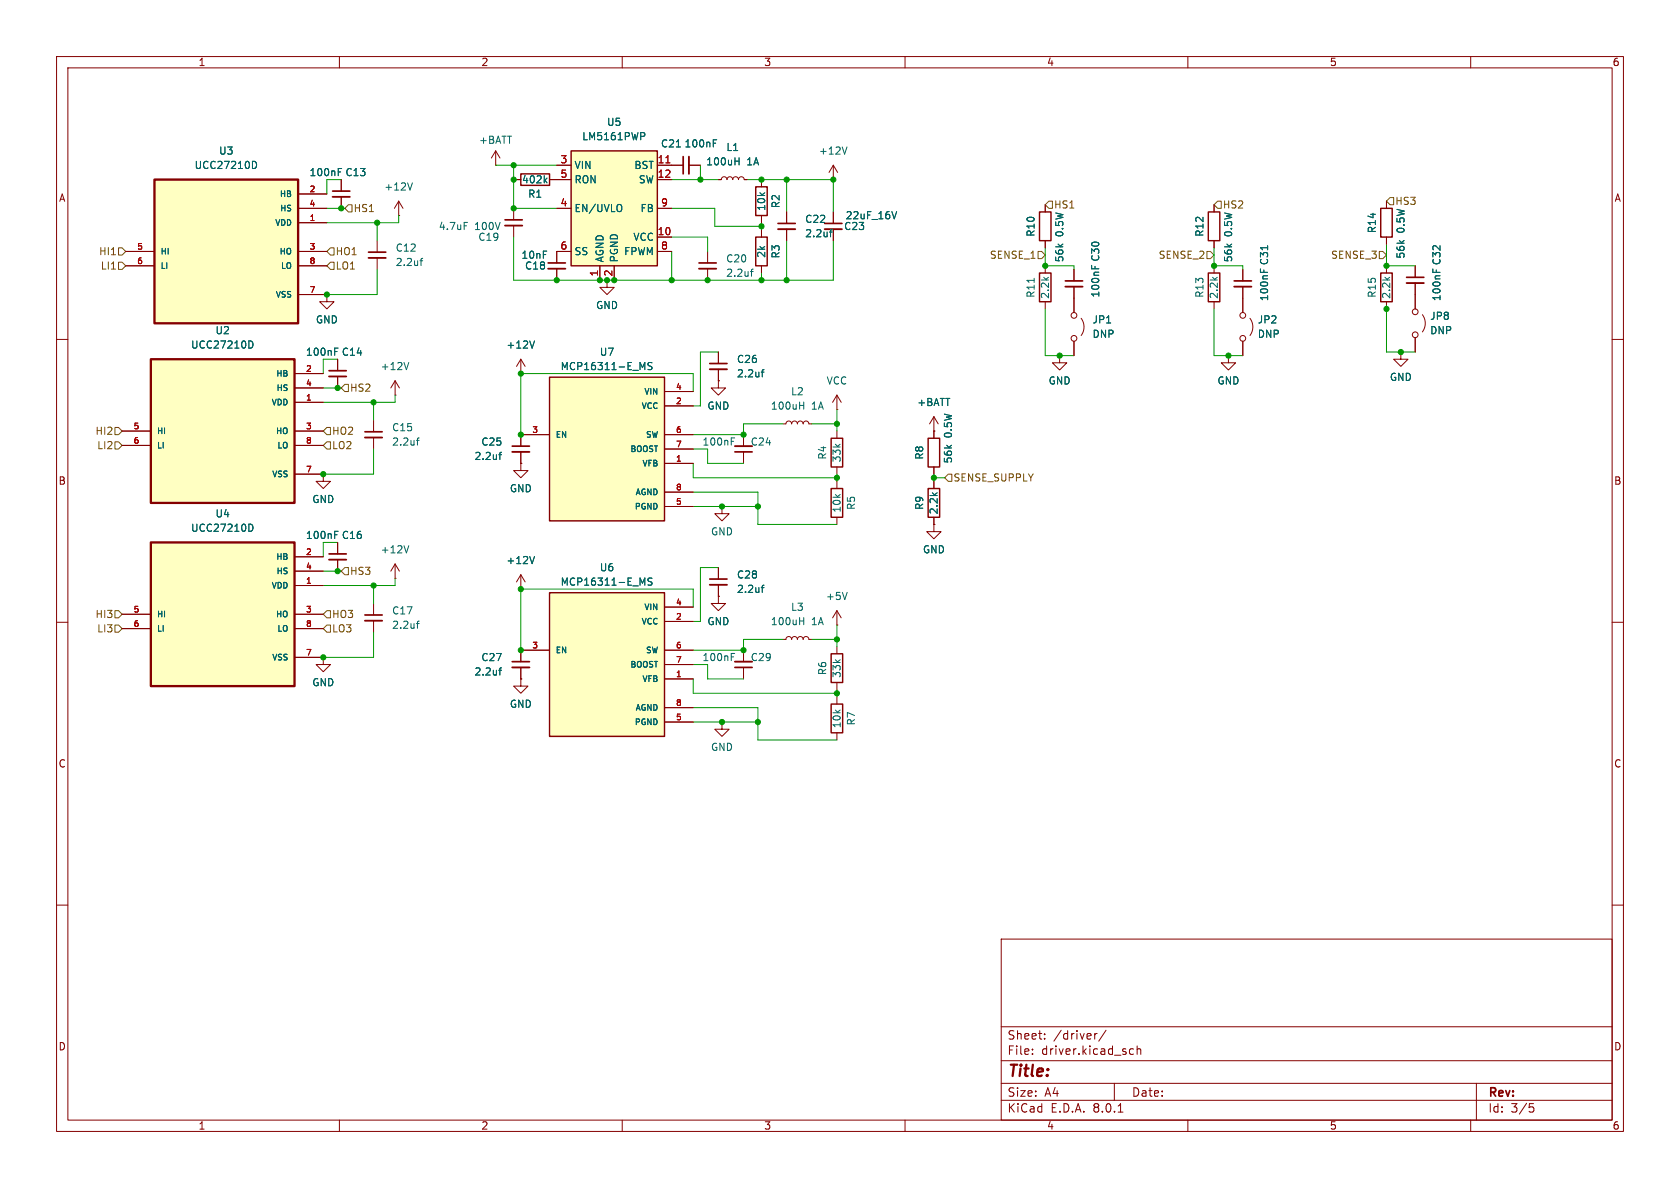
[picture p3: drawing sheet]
<svg xmlns="http://www.w3.org/2000/svg" width="297mm" height="210mm" viewBox="0 0 297 210" stroke-linecap="round" stroke-linejoin="round" font-family="sans-serif">
<g fill="none" stroke="#840000" stroke-width=".18">
<path d="M10 10h277v190h-277zM12 12h273v186h-273zM60 10v2M110 10v2M160 10v2M210 10v2M260 10v2M60.3 31.8v2M60.3 34.8v2M90.8 36.8v2.1M90.8 39.9v2M10 60h2"/>
<path d="M285 60h2M66 74.3v2M66 77.3v2.1M57.1 83.8v1.3h-1.2l1.2 1.3 1.3-1.3h-1.3M57.1 83.8h.1M59.7 95.9v2M59.7 98.9v2.1M165.1 92.7v1.3h-1.3l1.3 1.3 1.3-1.3h-1.3M165.1 92.7h.1M10 110h2M127 105.4v1.3h-1.3l1.3 1.3 1.3-1.3h-1.3M127 105.4h.1"/>
<path d="M127 100.3v2.1M127 103.4v2M138.4 113h.5l.2-.3 .3-.2 .4 .2 .2 .3 .1-.3 .4-.2 .3 .2 .2 .3 .1-.3 .4-.2 .3 .2 .2 .3 .1-.3 .4-.2 .4 .2 .1 .3h.5M148 110.5h.1M148 108l-.8 1.2M148 108v2.5M148 108l.7 1.2M285 110h2M10 160h2M285 160h2M177 166h108v32h-108zM60 198v2"/>
<path d="M110 198v2M160 198v2M177 194.5h108M177 191.5h108M177 187.5h108M177 181.5h108M182.5 186.3v.1M182.5 185.5v.1M184.7 183.6v.1M184.7 182.8v.1M193.5 182.7v1M194 182.7l-.3 .1-.2 .2"/>
<path d="M195.5 182.1l-1.3 2M197 191.5v3M197.7 196.6h.8M199.7 186.3l.3 .1 .4-.1M200.4 185.5l-.4-.1-.3 .1M201 185.5l.2-.1 .4 .1 .1 .9M201 184.9v1.5M210 198v2M260 198v2M261 191.5v6.5M270.4 195.1h.7M270.5 195.7h.4l.3 .3-.2 .5-.5 .1"/>
</g>
<path d="M58.8 34.8h3M89.3 39.9h3M64.5 77.3h3.1M58.2 98.9h3M125.5 103.4h3" fill="none" stroke="#840000" stroke-width=".33"/>
<path d="M58.8 33.8h3M89.3 38.9h3M64.5 76.3h3.1M58.2 97.9h3M125.5 102.4h3" fill="none" stroke="#840000" stroke-width=".3"/>
<path d="M59.8 30.4h.4M59.8 29.8h.6M82.1 39.3h.6M73.6 77.8h.5M74.1 77.4l-.3 .2v1.1M59.2 94.5h.4M59.2 93.9h.6M134.6 103.9h.5M135.1 103.5l-.3 .1v1.1M141.4 109.8h.7M142.1 109.2v1.2M149.8 104.7l-.5 1.3" fill="none" stroke="#006464" stroke-width=".18"/>
<path d="M26.7 63.5h25.4v25.4h-25.4z" fill="#ffffc2"/>
<path d="M26.7 63.5h25.4v25.4h-25.4z" fill="none" stroke="#840000" stroke-width=".41"/>
<g fill="none" stroke="#840000" stroke-width=".18">
<path d="M245.1 35.6v1.2M245.1 41.9v1.3M21.6 76.2h5.1M21.6 78.7h5.1M52.1 71.1h5M52.1 66h5M52.1 76.2h5M52.1 68.6h5M52.1 78.7h5M59.7 63.5v2M59.7 66.5v2.1M52.1 83.8h5"/>
<path d="M92.1 81.9v1.3h-1.3l1.3 1.3 1.2-1.3h-1.2M92.1 81.9h.1"/>
</g>
<path d="M44 60.3a.64 .64 0 0 1 .7 .6 .64 .64 0 0 1-.7 .6M59.2 61.5h.6M59.2 62.1h.4" fill="none" stroke="#006464" stroke-width=".18"/>
<path d="M58.2 66.5h3" fill="none" stroke="#840000" stroke-width=".33"/>
<path d="M58.2 65.5h3" fill="none" stroke="#840000" stroke-width=".3"/>
<path d="M244.1 36.8h2v5.1h-2z" fill="none" stroke="#840000" stroke-width=".25"/>
<path d="M97.2 66.7h20.3v25.4h-20.3z" fill="#ffffc2"/>
<g fill="none" stroke="#840000" stroke-width=".25">
<path d="M92.1 30.7h5.1v2.1h-5.1zM133.6 33h2v5.1h-2zM183.8 37.5h2v5h-2zM213.6 37.5h2v5h-2zM133.6 41.9h2v5.1h-2zM183.8 48.3h2v5h-2zM213.6 48.3h2v5h-2zM244.1 48.3h2v5h-2zM97.2 66.7h20.3v25.4h-20.3zM146.9 77.5h2.1v5.1h-2.1zM164.1 77.5h2v5.1h-2zM146.9 86.4h2.1v5h-2.1z"/>
<path d="M164.1 86.4h2v5h-2zM146.9 115.6h2.1v5.1h-2.1zM146.9 124.5h2.1v5h-2.1z"/>
</g>
<g fill="none" stroke="#840000" stroke-width=".18">
<path d="M70.5 38.1h.1M70.5 35.6l-.8 1.2M70.5 35.6v2.5M70.5 35.6l.7 1.2M87.6 29.2h.1M87.6 26.7l-.7 1.2M87.6 26.7v2.5M87.6 26.7l.8 1.2M90.8 31.8h1.3M97.2 31.8h1.2M118.7 29.2h2.1M121.8 29.2h2"/>
<path d="M127 31.8h.5l.2-.4 .3-.2 .4 .2 .1 .4 .2-.4 .3-.2 .4 .2 .1 .4 .2-.4 .3-.2 .4 .2 .2 .4 .1-.4 .4-.2 .3 .2 .2 .4h.5M134.6 31.8v1.2M134.6 38.1v1.3M139.1 37.5v2M147.3 31.8h.1M147.3 29.2v2.6M147.3 37.5v2M147.3 29.2l-.7 1.3M147.3 29.2l.8 1.3M184.8 36.2v1.3M214.6 36.2v1.3M66.7 42.5v2.1"/>
<path d="M66.7 45.6v2M98.4 44.5v2M98.4 47.5v2M107.3 49.5v1.3h-1.3l1.3 1.3 1.3-1.3h-1.3M125.1 44.5v2M125.1 47.5v2M134.6 40.6v1.3M134.6 47v1.3M139.1 40.5v2M147.3 40.5v2M184.8 42.5v1.3M184.8 47v1.3"/>
<path d="M184.8 53.3v1.3M189.9 47.6v2.1M189.9 50.7v4.5M191.1 56.3a2.54 2.54 0 0 1 0 3M214.6 42.5v1.3M214.6 47v1.3M214.6 53.3v1.3M219.7 47.6v2.1M219.7 50.7v4.5M221 56.3a2.54 2.54 0 0 1 0 3M245.1 47v1.3M245.1 53.3v1.3"/>
<path d="M250.2 47v2M250.2 50v4.6M250.2 59.7v2.5M251.5 55.6a2.54 2.54 0 0 1 0 3.1M69.8 69.9h.1M69.8 67.3l-.7 1.3M69.8 67.3v2.6M69.8 67.3l.8 1.3M92.1 66h.1M92.1 63.5l-.8 1.3M92.1 63.5v2.5M92.1 79.9v2"/>
<path d="M92.1 63.5l.7 1.3M97.2 76.8h-5.1v2.1M117.5 71.8h5.1M117.5 76.8h5.1M117.5 69.2h5.1M117.5 79.4h5.1M127 67.3v1.3h-1.3l1.3 1.3 1.3-1.3h-1.3M127 67.3h.1M127 62.2v2.1M127 65.3v2M131.4 76.8v2.1M131.4 79.9v2"/>
<path d="M138.4 74.9h.5l.2-.3 .3-.2 .4 .2 .2 .3 .1-.3 .4-.2 .3 .2 .2 .3 .1-.3 .4-.2 .3 .2 .2 .3 .1-.3 .4-.2 .4 .2 .1 .3h.5M148 72.4h.1M148 69.9v2.5M148 76.2v1.3M148 69.9l-.8 1.2M148 69.9l.7 1.2M165.1 76.2h.1M165.1 73.7v3.8M165.1 73.7l-.8 1.2M165.1 73.7l.8 1.2M187.3 62.9v1.2h-1.2l1.2 1.3 1.3-1.3h-1.3M187.3 62.9h.1"/>
<path d="M189.9 60.3v2.6M217.2 62.9v1.2h-1.3l1.3 1.3 1.2-1.3h-1.2M217.2 62.9h.1M219.7 60.3v2.6M247.6 62.2v1.3h-1.2l1.2 1.3 1.3-1.3h-1.3M247.6 62.2h.1M117.5 81.9h5.1M117.5 89.5h5.1M117.5 87h5.1M127.6 89.5v1.3h-1.2l1.2 1.3 1.3-1.3h-1.3M127.6 89.5h.1M148 82.6v1.2"/>
<path d="M148 85.1v1.3M148 91.4v1.3M165.1 82.6v1.2M165.1 85.1v1.3M165.1 91.4v1.3M148 114.3v1.3M92.1 120v1.3h-1.3l1.3 1.3 1.2-1.3h-1.2M92.1 120h.1M127.6 127.6v1.3h-1.2l1.2 1.3 1.3-1.3h-1.3M127.6 127.6h.1M148 120.7v1.2M148 123.2v1.3"/>
<path d="M148 129.5v1.3"/>
<circle cx="189.9" cy="55.8" r=".51"/>
<circle cx="189.9" cy="59.8" r=".51"/>
<circle cx="219.7" cy="59.8" r=".51"/>
<circle cx="219.7" cy="55.8" r=".51"/>
<circle cx="250.2" cy="59.2" r=".51"/>
<circle cx="250.2" cy="55.1" r=".51"/>
</g>
<g fill="none" stroke="#006464" stroke-width=".18">
<path d="M72.9 32.3l-.4 1.3M96.3 31.8l.4 .5M96.7 31.5l-.5 .5M119.6 26h.7M126.1 25.3h.4M126.1 24.7h.6M129.9 28.5h.8M130.7 27.9v1.3M149.7 26l-.4 1.2M158.5 37.4l-.4 1.3M74.3 46.1h.4M74.7 45.7l-.3 .2v1"/>
<path d="M132.7 48h.5M133.2 47.6l-.3 .2v1M146.6 41h.5M147.1 40.6l-.3 .2v1.1M182.8 49.2v.7M193 46.9v.6M193.6 47.1v.4M222.8 47.5v.6M223.4 47.7v.4M224.1 43.4v.8M253.3 47.5v.6M253.9 47.7v.4"/>
<path d="M72.3 64.1l-.5 1.2M88.7 80l-.3 .1v1.1M94.5 60.3l-.4 1.2M113.6 65l.4-.9v1.2M115.3 64.1h-.5l-.3 .2 .2 .3 .5 .3v.3l-.2 .1h-.5M129.3 78h.4M129.3 77.4h.6M134.6 65.8h.5M135.1 65.4l-.3 .1v1.1M141.4 71.7h.7M142.1 71.1v1.2M88.2 80.4h.5"/>
</g>
<path d="M121.8 27.7v3M65.2 45.6h3M96.9 47.5h3M123.6 47.5h3M137.5 40.5h3.1M145.8 40.5h3M188.3 50.7h3.1M218.2 50.7h3M248.7 50h3M90.6 79.9h3M125.5 65.3h3M129.9 78.9h3.1" fill="none" stroke="#840000" stroke-width=".33"/>
<path d="M120.8 27.7v3M137.5 39.5h3.1M145.8 39.5h3M65.2 44.6h3M96.9 46.5h3M123.6 46.5h3M188.3 49.7h3.1M218.2 49.7h3M248.7 49h3M90.6 78.9h3M125.5 64.3h3M129.9 79.9h3.1" fill="none" stroke="#840000" stroke-width=".3"/>
<path d="M101 26.7h15.2v20.3h-15.2z" fill="#ffffc2"/>
<path d="M101 26.7h15.2v20.3h-15.2z" fill="none" stroke="#840000" stroke-width=".25"/>
<g fill="none" stroke="#840000" stroke-width=".18">
<path d="M98.4 29.2h2.6M98.4 31.8h2.6M98.4 36.8h2.6M116.2 29.2h2.5M116.2 31.8h2.5M116.2 36.8h2.5M98.4 44.5h2.6M106 47v2.5M108.6 47v2.5M116.2 41.9h2.5M116.2 44.5h2.5M92.1 114.9v2.1"/>
<path d="M92.1 118v2"/>
</g>
<path d="M117.7 28.8h.7" fill="none" stroke="#a90000" stroke-width=".18"/>
<path d="M109.7 36.2a.9 .9 0 0 1 0 1.1M113.8 23.4l.2 .3-.1 .3-.1 .1M88.2 118.5h.5M88.7 118.1l-.3 .1v1.1" fill="none" stroke="#006464" stroke-width=".18"/>
<path d="M90.6 118h3" fill="none" stroke="#840000" stroke-width=".33"/>
<path d="M90.6 117h3" fill="none" stroke="#840000" stroke-width=".3"/>
<path d="M97.2 104.8h20.3v25.4h-20.3z" fill="#ffffc2"/>
<path d="M97.2 104.8h20.3v25.4h-20.3z" fill="none" stroke="#840000" stroke-width=".25"/>
<g fill="none" stroke="#840000" stroke-width=".18">
<path d="M69.8 99.7l-.7 1.3M69.8 99.7v2.5M69.8 99.7l.8 1.3M66 106.7v2M66 109.7v2.1M69.8 102.2h.1M92.1 104.1h.1M92.1 114.9h5.1M92.1 101.6l-.8 1.3M92.1 101.6v2.5M92.1 101.6l.7 1.3M117.5 109.9h5.1"/>
<path d="M117.5 114.9h5.1M117.5 107.3h5.1M117.5 117.5h5.1M131.4 114.9v2.1M131.4 118v2M117.5 120h5.1M117.5 127.6h5.1M117.5 125.1h5.1"/>
</g>
<path d="M72.3 96.5l-.5 1.2M94.5 98.4l-.4 1.2M73.6 110.2h.5M74.1 109.8l-.3 .2v1.1M113.6 103.1l.4-.9v1.2M115.3 102.2h-.5l-.3 .2 .2 .3 .5 .3v.3l-.2 .1h-.5M129.3 116.1h.4M129.3 115.5h.6" fill="none" stroke="#006464" stroke-width=".18"/>
<path d="M64.5 109.7h3.1M129.9 117h3.1" fill="none" stroke="#840000" stroke-width=".33"/>
<path d="M64.5 108.7h3.1M129.9 118h3.1" fill="none" stroke="#840000" stroke-width=".3"/>
<path d="M27.3 31.8h25.4v25.4h-25.4z" fill="#ffffc2"/>
<path d="M27.3 31.8h25.4v25.4h-25.4z" fill="none" stroke="#840000" stroke-width=".41"/>
<path d="M52.7 39.4h5.1M52.7 34.3h5.1M52.7 36.8h5.1M22.2 44.5h5.1M22.2 47h5.1M52.7 44.5h5.1M52.7 47h5.1M52.7 52.1h5.1M57.8 52.1v1.2h-1.3l1.3 1.3 1.3-1.3h-1.3M57.8 52.1h.1M57.1 116.2v1.3h-1.2l1.2 1.2 1.3-1.2h-1.3M57.1 116.2h.1" fill="none" stroke="#840000" stroke-width=".18"/>
<path d="M44.6 28.5a.64 .64 0 0 1 .8 .7 .64 .64 0 0 1-.8 .6" fill="none" stroke="#006464" stroke-width=".18"/>
<path d="M26.7 95.9h25.4v25.4h-25.4z" fill="#ffffc2"/>
<path d="M26.7 95.9h25.4v25.4h-25.4z" fill="none" stroke="#840000" stroke-width=".41"/>
<g fill="none" stroke="#840000" stroke-width=".18">
<path d="M52.7 36.8h5.1M52.7 39.4h5.1M52.7 34.3h5.1M60.3 31.8v2M60.3 34.8v2M90.8 31.8h1.3M97.2 31.8h3.8M98.4 29.2h2.6M98.4 36.8h2.6M116.2 29.2h4.6M116.2 31.8h2.5M116.2 36.8h2.5"/>
<path d="M121.8 29.2h2M127 31.8h.5M131.6 31.8h.5M134.6 31.8v1.2M134.6 38.1v1.3M139.1 37.5v2M147.3 37.5v2M184.8 36.2v1.3M214.6 36.2v1.3M245.1 35.6v1.2M22.2 44.5h5.1M22.2 47h5.1"/>
<path d="M52.7 44.5h5.1M52.7 47h5.1M52.7 52.1h5.1M57.8 52.1h.1M98.4 47.5v2M101 44.5h-2.6v2M106 47v2.5M108.6 47v2.5M116.2 41.9h2.5M116.2 44.5h2.5M134.6 40.6v1.3M134.6 47v1.3"/>
<path d="M139.1 40.5v2M147.3 40.5v2M184.8 42.5v1.3M189.9 47.6v2.1M189.9 50.7v4.5M214.6 42.5v1.3M219.7 47.6v2.1M219.7 50.7v4.5M245.1 41.9v1.3M250.2 47v2M250.2 50v4.6M250.2 59.7v2.5"/>
<path d="M21.6 76.2h5.1M21.6 78.7h5.1M52.1 71.1h5M52.1 66h5M52.1 76.2h5M52.1 68.6h5M52.1 78.7h5M59.7 63.5v2M59.7 66.5v2.1M92.1 66h.1M92.1 79.9v2M97.2 76.8h-5.1v2.1"/>
<path d="M117.5 71.8h5.1M117.5 76.8h5.1M117.5 69.2h5.1M117.5 79.4h5.1M127 67.3h.1M127 62.2v2.1M127 65.3v2M165.1 76.2h.1M165.1 76.2v1.3M187.3 62.9h.1M189.9 60.3v2.6M217.2 62.9h.1"/>
<path d="M219.7 60.3v2.6M247.6 62.2h.1M52.1 98.4h5M52.1 83.8h5M57.1 83.8h.1M59.7 95.9v2M59.7 98.9v2.1M92.1 81.9h.1M117.5 81.9h5.1M117.5 89.5h5.1M117.5 87h5.1M165.1 92.7h.1"/>
<path d="M165.1 82.6v1.2M165.1 85.1v1.3M165.1 91.4v1.3M21.6 108.6h5.1M21.6 111.1h5.1M52.1 103.5h5M52.1 108.6h5M52.1 101h5M52.1 111.1h5M52.1 116.2h5M57.1 116.2h.1M92.1 104.1h.1"/>
<path d="M92.1 118v2M97.2 114.9h-5.1v2.1M117.5 109.9h5.1M117.5 114.9h5.1M117.5 107.3h5.1M117.5 117.5h5.1M127 105.4h.1M127 100.3v2.1M127 103.4v2M92.1 120h.1M117.5 120h5.1M117.5 127.6h5.1"/>
<path d="M117.5 125.1h5.1"/>
</g>
<g fill="none" stroke="#006464" stroke-width=".18">
<path d="M44.6 28.5a.64 .64 0 0 1 .8 .7 .64 .64 0 0 1-.8 .6M59.8 30.4h.4M59.8 29.8h.6M96.3 31.8l.4 .5M96.7 31.5l-.5 .5M109.7 36.2a.9 .9 0 0 1 0 1.1M113.8 23.4l.2 .3-.1 .3-.1 .1M119.6 26h.7M126.1 25.3h.4M126.1 24.7h.6M129.9 28.5h.8M130.7 27.9v1.3"/>
<path d="M158.5 37.4l-.4 1.3M146.6 41h.5M147.1 40.6l-.3 .2v1.1M193 46.9v.6M193.6 47.1v.4M222.8 47.5v.6M223.4 47.7v.4M224.1 43.4v.8M253.3 47.5v.6M253.9 47.7v.4M44 60.3a.64 .64 0 0 1 .7 .6 .64 .64 0 0 1-.7 .6M59.2 62.1h.4"/>
<path d="M59.2 61.5h.6M88.7 80l-.3 .1v1.1M94.5 60.3l-.4 1.2M113.6 65l.4-.9v1.2M115.3 64.1h-.5l-.3 .2 .2 .3 .5 .3v.3l-.2 .1h-.5M134.6 65.8h.5M135.1 65.4l-.3 .1v1.1M44 92.7a.64 .64 0 0 1 .7 .6 .64 .64 0 0 1-.7 .6M59.2 93.9h.6M59.2 94.5h.4M88.2 80.4h.5M94.5 98.4l-.4 1.2"/>
<path d="M88.2 118.5h.5M88.7 118.1l-.3 .1v1.1M113.6 103.1l.4-.9v1.2M115.3 102.2h-.5l-.3 .2 .2 .3 .5 .3v.3l-.2 .1h-.5M134.6 103.9h.5M135.1 103.5l-.3 .1v1.1"/>
</g>
<g fill="none" stroke="#725600" stroke-width=".18">
<path d="M61.6 36.2h.6v1.3h-.6l-.6-.7zM185.4 35.6h.7v1.2h-.7l-.6-.6zM215.3 35.6h.6v1.2h-.6l-.7-.6zM245.7 34.9h.7v1.3h-.7l-.6-.6zM21 43.8h.6l.6 .7-.6 .6h-.6zM21 46.4h.6l.6 .6-.6 .6h-.6zM58.4 43.8h.7v1.3h-.7l-.6-.6zM58.4 46.4h.7v1.2h-.7l-.6-.6zM183.5 44.5h.6l.7 .6-.7 .6h-.6zM213.4 44.5h.6l.6 .6-.6 .6h-.6zM243.8 44.5h.7l.6 .6-.6 .6h-.7zM20.3 78.1h.7l.6 .6-.6 .7h-.7z"/>
<path d="M20.3 75.6h.7l.6 .6-.6 .6h-.7zM57.8 75.6h.6v1.2h-.6l-.7-.6zM57.8 78.1h.6v1.3h-.6l-.7-.7zM61 67.9h.6v1.3h-.6l-.7-.6zM167.6 83.8h.7v1.3h-.7l-.6-.6zM20.3 108h.7l.6 .6-.6 .6h-.7zM20.3 110.5h.7l.6 .6-.6 .7h-.7zM57.8 110.5h.6v1.3h-.6l-.7-.7zM57.8 108h.6v1.2h-.6l-.7-.6zM60.3 101l.7-.7h.6v1.3h-.6z"/>
</g>
<g fill="none" stroke="#009600" stroke-width=".18">
<path d="M57.8 36.8h3.2M60.3 31.8h-2.5v2.5M66.7 39.4v3.1M70.5 38.1v1.3h-12.7M87.6 29.2h10.8M90.8 29.2v7.6h7.6M118.7 36.8h7.7v3.2h8.2M118.7 31.8h8.3M123.8 29.2v2.6M132.1 31.8h15.2v5.7M134.6 39.4v1.2M139.1 31.8v5.7"/>
<path d="M66.7 47.6v4.5h-8.9M90.8 41.9v7.6h16.5M118.7 41.9h6.4v2.6M118.7 44.5v5M134.6 48.3v1.2M139.1 42.5v7M147.3 42.5v7h-38.7M184.8 43.8v3.2h5.1v.6M184.8 54.6v8.3h5.1M214.6 54.6v8.3h5.1M214.6 43.8v3.2h5.1v.6M245.1 43.2v3.8h5.1"/>
<path d="M245.1 54v8.2h5.1M57.1 68.6h3.2M59.7 63.5h-2.6v2.5M66 71.1v3.2M66 79.4v4.4h-8.9M69.8 69.9v1.2h-12.7M122.6 79.4h2.5v2.5h6.3M122.6 69.2v-3.2h-30.5v10.8M127 62.2h-3.2v9.6h-1.2M138.4 74.9h-7v1.9h-8.8M143.5 74.9h4.5M148 72.4v3.8"/>
<path d="M59.7 95.9h-2.6v2.5M122.6 87h11.4v5.7h14M122.6 81.9v2.6h25.4M122.6 89.5h11.4M148 83.8v1.3M165.1 83.8v1.3M165.1 84.5h1.9M57.1 101h3.2M66 103.5v3.2M66 111.8v4.4h-8.9M69.8 102.2v1.3h-12.7M122.6 117.5h2.5v2.5h6.3"/>
<path d="M122.6 107.3v-3.2h-30.5v10.8M127 100.3h-3.2v9.6h-1.2M138.4 113h-7v1.9h-8.8M143.5 113h4.5M148 110.5v3.8M122.6 125.1h11.4v5.7h14M122.6 127.6h11.4M122.6 120v2.6h25.4M148 121.9v1.3"/>
</g>
<path d="M117.7 28.8h.7" fill="none" stroke="#a90000" stroke-width=".18"/>
<g fill="#009600" stroke="#009600" stroke-width=".18">
<circle cx="90.8" cy="36.8" r=".46"/>
<circle cx="98.4" cy="49.5" r=".46"/>
<circle cx="66" cy="71.1" r=".46"/>
<circle cx="57.8" cy="52.1" r=".46"/>
<circle cx="66.7" cy="39.4" r=".46"/>
<circle cx="92.1" cy="76.8" r=".46"/>
<circle cx="139.1" cy="31.8" r=".46"/>
<circle cx="125.1" cy="49.5" r=".46"/>
<circle cx="134.6" cy="49.5" r=".46"/>
<circle cx="134.6" cy="31.8" r=".46"/>
<circle cx="134.6" cy="40" r=".46"/>
<circle cx="139.1" cy="49.5" r=".46"/>
<circle cx="147.3" cy="31.8" r=".46"/>
<circle cx="165.1" cy="84.5" r=".46"/>
<circle cx="131.4" cy="76.8" r=".46"/>
<circle cx="148" cy="113" r=".46"/>
<circle cx="148" cy="84.5" r=".46"/>
<circle cx="148" cy="74.9" r=".46"/>
<circle cx="134" cy="127.6" r=".46"/>
<circle cx="127.6" cy="127.6" r=".46"/>
<circle cx="148" cy="122.6" r=".46"/>
<circle cx="131.4" cy="114.9" r=".46"/>
<circle cx="92.1" cy="104.1" r=".46"/>
<circle cx="92.1" cy="66" r=".46"/>
<circle cx="134" cy="89.5" r=".46"/>
<circle cx="107.3" cy="49.5" r=".46"/>
<circle cx="106" cy="49.5" r=".46"/>
<circle cx="127.6" cy="89.5" r=".46"/>
<circle cx="90.8" cy="29.2" r=".46"/>
<circle cx="90.8" cy="31.8" r=".46"/>
<circle cx="108.6" cy="49.5" r=".46"/>
<circle cx="118.7" cy="49.5" r=".46"/>
<circle cx="123.8" cy="31.8" r=".46"/>
<circle cx="217.2" cy="62.9" r=".46"/>
<circle cx="245.1" cy="47" r=".46"/>
<circle cx="184.8" cy="47" r=".46"/>
<circle cx="245.1" cy="54.6" r=".46"/>
<circle cx="247.6" cy="62.2" r=".46"/>
<circle cx="187.3" cy="62.9" r=".46"/>
<circle cx="214.6" cy="47" r=".46"/>
<circle cx="59.7" cy="68.6" r=".46"/>
<circle cx="60.3" cy="36.8" r=".46"/>
<circle cx="57.1" cy="83.8" r=".46"/>
<circle cx="66" cy="103.5" r=".46"/>
<circle cx="57.1" cy="116.2" r=".46"/>
<circle cx="59.7" cy="101" r=".46"/>
<circle cx="92.1" cy="114.9" r=".46"/>
</g>
<text font-size="2.8" fill="#840000" x="178" y="190.9">Title:</text>
<g font-size="2.1" fill="#840000">
<text x="178" y="184">Sheet:</text>
<text x="186.2" y="184">/driver/</text>
<text x="178" y="186.7">File:</text>
<text x="184.1" y="186.7">driver.kicad_sch</text>
<text x="178" y="196.9">KiCad</text>
<text x="178" y="194.1">Size:</text>
<text x="184.7" y="194.1">A4</text>
<text x="185.7" y="196.9">E.D.A.</text>
<text x="193.3" y="196.9">8.0.1</text>
<text x="200" y="194.1">Date:</text>
<text x="263" y="194.3">Rev:</text>
<text x="263" y="196.9">Id:</text>
<text x="267.1" y="196.9">3/5</text>
</g>
<g font-size="1.8" fill="#840000">
<text x="35" y="11.9">1</text>
<text x="85" y="11.9">2</text>
<text x="135" y="11.9">3</text>
<text x="185" y="11.9">4</text>
<text x="235" y="11.9">5</text>
<text x="285" y="11.9">6</text>
<text x="10.3" y="35.9">A</text>
<text x="285.3" y="35.9">A</text>
<text x="10.3" y="85.9">B</text>
<text x="285.3" y="85.9">B</text>
<text x="10.3" y="135.9">C</text>
<text x="285.3" y="135.9">C</text>
<text x="10.3" y="185.9">D</text>
<text x="285.3" y="185.9">D</text>
<text x="35" y="199.9">1</text>
<text x="85" y="199.9">2</text>
<text x="135" y="199.9">3</text>
<text x="185" y="199.9">4</text>
<text x="235" y="199.9">5</text>
<text x="285" y="199.9">6</text>
</g>
<g font-size="1.8" fill="#006464">
<text x="107.2" y="22.5">U5</text>
<text x="38.6" y="27.5">U3</text>
<text x="84.6" y="25.6">+BATT</text>
<text x="102.8" y="25">LM5161PWP</text>
<text x="116.7" y="26.3">C21</text>
<text x="120.9" y="26.3">100nF</text>
<text x="124.8" y="29.4">100uH</text>
<text x="128.3" y="26.9">L1</text>
<text x="132" y="29.4">1A</text>
<text x="144.7" y="27.5">+12V</text>
<text x="34.3" y="30.1">UCC27210D</text>
<text x="54.6" y="31.3">100nF</text>
<text x="61" y="31.3">C13</text>
<text x="67.8" y="33.9">+12V</text>
<text x="92.2" y="32.6">402k</text>
<text x="93.3" y="35.2">R1</text>
<text x="101.5" y="30.1">VIN</text>
<text x="101.5" y="32.6">RON</text>
<text x="112" y="30.1">BST</text>
<text x="112.8" y="32.6">SW</text>
<text x="77.5" y="40.9">4.7uF</text>
<text x="83.9" y="40.9">100V</text>
<text x="101.5" y="37.7">EN/UVLO</text>
<text x="113.1" y="37.7">FB</text>
<text x="135.5" y="37.4" transform="rotate(-90 135.5 37.4)">10k</text>
<text x="138" y="36.9" transform="rotate(-90 138 36.9)">R2</text>
<text x="142.2" y="39.6">C22</text>
<text x="149.1" y="40.9">C23</text>
<text x="149.4" y="39">22uF_16V</text>
<text x="183.1" y="42" transform="rotate(-90 183.1 42)">R10</text>
<text x="188.2" y="41.8" transform="rotate(-90 188.2 41.8)">0.5W</text>
<text x="213" y="42" transform="rotate(-90 213 42)">R12</text>
<text x="218" y="41.8" transform="rotate(-90 218 41.8)">0.5W</text>
<text x="243.4" y="41.3" transform="rotate(-90 243.4 41.3)">R14</text>
<text x="248.5" y="41.2" transform="rotate(-90 248.5 41.2)">0.5W</text>
<text x="69.9" y="47.2">2.2uf</text>
<text x="69.9" y="44.7">C12</text>
<text x="84.5" y="42.8">C19</text>
<text x="92.1" y="45.9">10nF</text>
<text x="92.7" y="47.9">C18</text>
<text x="101.5" y="45.3">SS</text>
<text x="106.9" y="46.5" transform="rotate(-90 106.9 46.5)">AGND</text>
<text x="109.4" y="46.5" transform="rotate(-90 109.4 46.5)">PGND</text>
<text x="110.2" y="45.3">FPWM</text>
<text x="111.9" y="42.8">VCC</text>
<text x="128.3" y="46.6">C20</text>
<text x="135.5" y="45.7" transform="rotate(-90 135.5 45.7)">2k</text>
<text x="138" y="45.8" transform="rotate(-90 138 45.8)">R3</text>
<text x="142.2" y="42.1">2.2uf</text>
<text x="188.2" y="46.5" transform="rotate(-90 188.2 46.5)">56k</text>
<text x="194.5" y="46.3" transform="rotate(-90 194.5 46.3)">C30</text>
<text x="218" y="46.5" transform="rotate(-90 218 46.5)">56k</text>
<text x="224.4" y="47" transform="rotate(-90 224.4 47)">C31</text>
<text x="248.5" y="45.8" transform="rotate(-90 248.5 45.8)">56k</text>
<text x="254.9" y="47" transform="rotate(-90 254.9 47)">C32</text>
<text x="128.3" y="49.1">2.2uf</text>
<text x="183.1" y="52.7" transform="rotate(-90 183.1 52.7)">R11</text>
<text x="185.6" y="52.9" transform="rotate(-90 185.6 52.9)">2.2k</text>
<text x="194.5" y="52.7" transform="rotate(-90 194.5 52.7)">100nF</text>
<text x="213" y="52.7" transform="rotate(-90 213 52.7)">R13</text>
<text x="215.5" y="52.9" transform="rotate(-90 215.5 52.9)">2.2k</text>
<text x="224.4" y="53.3" transform="rotate(-90 224.4 53.3)">100nF</text>
<text x="243.4" y="52.7" transform="rotate(-90 243.4 52.7)">R15</text>
<text x="246" y="52.9" transform="rotate(-90 246 52.9)">2.2k</text>
<text x="254.9" y="53.3" transform="rotate(-90 254.9 53.3)">100nF</text>
<text x="38" y="59.3">U2</text>
<text x="55.7" y="57.4">GND</text>
<text x="105.3" y="54.8">GND</text>
<text x="193" y="57.4">JP1</text>
<text x="193" y="59.9">DNP</text>
<text x="222.3" y="57.4">JP2</text>
<text x="222.3" y="59.9">DNP</text>
<text x="252.7" y="56.7">JP8</text>
<text x="252.7" y="59.3">DNP</text>
<text x="33.7" y="61.8">UCC27210D</text>
<text x="54" y="63.1">100nF</text>
<text x="60.3" y="63.1">C14</text>
<text x="67.2" y="65.6">+12V</text>
<text x="89.4" y="61.8">+12V</text>
<text x="99" y="65.6">MCP16311-E_MS</text>
<text x="105.9" y="63.1">U7</text>
<text x="130.2" y="64.4">C26</text>
<text x="130.2" y="66.9">2.2uf</text>
<text x="139.7" y="70.1">L2</text>
<text x="146" y="68.2">VCC</text>
<text x="162.1" y="72">+BATT</text>
<text x="185.3" y="68.2">GND</text>
<text x="215.1" y="68.2">GND</text>
<text x="245.6" y="67.5">GND</text>
<text x="69.2" y="76.4">C15</text>
<text x="125" y="72.6">GND</text>
<text x="136.2" y="72.6">100uH</text>
<text x="143.5" y="72.6">1A</text>
<text x="168.5" y="77.4" transform="rotate(-90 168.5 77.4)">0.5W</text>
<text x="69.2" y="79">2.2uf</text>
<text x="83.8" y="81.5">2.2uf</text>
<text x="85" y="79">C25</text>
<text x="124.1" y="79">100nF</text>
<text x="132.6" y="79">C24</text>
<text x="146.3" y="81.4" transform="rotate(-90 146.3 81.4)">R4</text>
<text x="148.8" y="81.8" transform="rotate(-90 148.8 81.8)">33k</text>
<text x="163.4" y="81.4" transform="rotate(-90 163.4 81.4)">R8</text>
<text x="168.5" y="82" transform="rotate(-90 168.5 82)">56k</text>
<text x="55.1" y="89.1">GND</text>
<text x="90" y="87.2">GND</text>
<text x="33.7" y="94.2">UCC27210D</text>
<text x="38" y="91.7">U4</text>
<text x="54" y="95.5">100nF</text>
<text x="60.3" y="95.5">C16</text>
<text x="125.6" y="94.8">GND</text>
<text x="148.8" y="90.7" transform="rotate(-90 148.8 90.7)">10k</text>
<text x="151.4" y="90.2" transform="rotate(-90 151.4 90.2)">R5</text>
<text x="163.4" y="90.2" transform="rotate(-90 163.4 90.2)">R9</text>
<text x="166" y="91" transform="rotate(-90 166 91)">2.2k</text>
<text x="67.2" y="98">+12V</text>
<text x="89.4" y="99.9">+12V</text>
<text x="105.9" y="101.2">U6</text>
<text x="163.1" y="98">GND</text>
<text x="99" y="103.7">MCP16311-E_MS</text>
<text x="130.2" y="105">2.2uf</text>
<text x="130.2" y="102.5">C28</text>
<text x="145.9" y="106.3">+5V</text>
<text x="69.2" y="111.4">2.2uf</text>
<text x="69.2" y="108.8">C17</text>
<text x="125" y="110.7">GND</text>
<text x="136.2" y="110.7">100uH</text>
<text x="139.7" y="108.2">L3</text>
<text x="143.5" y="110.7">1A</text>
<text x="83.8" y="119.6">2.2uf</text>
<text x="85" y="117.1">C27</text>
<text x="124.1" y="117.1">100nF</text>
<text x="132.6" y="117.1">C29</text>
<text x="146.3" y="119.5" transform="rotate(-90 146.3 119.5)">R6</text>
<text x="148.8" y="119.9" transform="rotate(-90 148.8 119.9)">33k</text>
<text x="55.1" y="121.5">GND</text>
<text x="90" y="125.3">GND</text>
<text x="148.8" y="128.8" transform="rotate(-90 148.8 128.8)">10k</text>
<text x="151.4" y="128.3" transform="rotate(-90 151.4 128.3)">R7</text>
<text x="125.6" y="132.9">GND</text>
</g>
<g font-size="1.8" fill="#a90000">
<text x="99" y="29">3</text>
<text x="116.2" y="29">11</text>
<text x="99" y="31.5">5</text>
<text x="116.2" y="31.5">12</text>
<text x="99" y="36.6">4</text>
<text x="116.2" y="41.7">10</text>
<text x="116.8" y="36.6">9</text>
<text x="99" y="44.2">6</text>
<text x="116.8" y="44.2">8</text>
<text x="105.8" y="49" transform="rotate(-90 105.8 49)">1</text>
<text x="108.3" y="49" transform="rotate(-90 108.3 49)">2</text>
</g>
<g font-size="1.8" fill="#725600">
<text x="62.4" y="37.7">HS1</text>
<text x="186.2" y="37.1">HS1</text>
<text x="216.1" y="37.1">HS2</text>
<text x="246.6" y="36.4">HS3</text>
<text x="17.4" y="45.3">HI1</text>
<text x="17.7" y="47.9">LI1</text>
<text x="59.2" y="45.3">HO1</text>
<text x="59.2" y="47.9">LO1</text>
<text x="174.9" y="45.9">SENSE_1</text>
<text x="204.7" y="45.9">SENSE_2</text>
<text x="235.2" y="45.9">SENSE_3</text>
<text x="61.8" y="69.4">HS2</text>
<text x="16.8" y="77.1">HI2</text>
<text x="58.6" y="77.1">HO2</text>
<text x="17.1" y="79.6">LI2</text>
<text x="58.6" y="79.6">LO2</text>
<text x="168.5" y="85.3">SENSE_SUPPLY</text>
<text x="61.8" y="101.8">HS3</text>
<text x="16.8" y="109.4">HI3</text>
<text x="17.1" y="112">LI3</text>
<text x="58.6" y="112">LO3</text>
<text x="58.6" y="109.4">HO3</text>
</g>
<g font-size="1.4" fill="#006464">
<text x="49.4" y="35">HB</text>
<text x="48.5" y="40.1">VDD</text>
<text x="49.4" y="37.6">HS</text>
<text x="28.3" y="45.2">HI</text>
<text x="28.3" y="47.7">LI</text>
<text x="49.3" y="45.2">HO</text>
<text x="49.5" y="47.7">LO</text>
<text x="48.6" y="52.8">VSS</text>
<text x="47.9" y="71.9">VDD</text>
<text x="48.7" y="66.8">HB</text>
<text x="48.8" y="69.3">HS</text>
<text x="113.8" y="70">VIN</text>
<text x="27.7" y="76.9">HI</text>
<text x="48.7" y="76.9">HO</text>
<text x="98.2" y="77.6">EN</text>
<text x="113.3" y="72.5">VCC</text>
<text x="114.1" y="77.6">SW</text>
<text x="27.7" y="79.5">LI</text>
<text x="48.9" y="79.5">LO</text>
<text x="111.3" y="80.1">BOOST</text>
<text x="113.4" y="82.7">VFB</text>
<text x="48" y="84.6">VSS</text>
<text x="112.2" y="87.7">AGND</text>
<text x="112.1" y="90.3">PGND</text>
<text x="48.7" y="99.2">HB</text>
<text x="48.8" y="101.7">HS</text>
<text x="47.9" y="104.2">VDD</text>
<text x="27.7" y="109.3">HI</text>
<text x="27.7" y="111.9">LI</text>
<text x="48.7" y="109.3">HO</text>
<text x="48.9" y="111.9">LO</text>
<text x="113.3" y="110.6">VCC</text>
<text x="113.8" y="108.1">VIN</text>
<text x="48" y="116.9">VSS</text>
<text x="98.2" y="115.7">EN</text>
<text x="111.3" y="118.2">BOOST</text>
<text x="114.1" y="115.7">SW</text>
<text x="112.2" y="125.8">AGND</text>
<text x="113.4" y="120.8">VFB</text>
<text x="112.1" y="128.4">PGND</text>
</g>
<g font-size="1.4" fill="#a90000">
<text x="54.6" y="34">2</text>
<text x="54.6" y="39.1">1</text>
<text x="54.6" y="36.6">4</text>
<text x="24.2" y="44.2">5</text>
<text x="24.2" y="46.7">6</text>
<text x="54.6" y="44.2">3</text>
<text x="54.6" y="46.7">8</text>
<text x="54.6" y="51.8">7</text>
<text x="54" y="65.8">2</text>
<text x="54" y="70.9">1</text>
<text x="54" y="68.3">4</text>
<text x="119.4" y="71.5">2</text>
<text x="119.4" y="69">4</text>
<text x="23.5" y="75.9">5</text>
<text x="54" y="75.9">3</text>
<text x="94" y="76.6">3</text>
<text x="119.4" y="76.6">6</text>
<text x="23.5" y="78.5">6</text>
<text x="54" y="83.6">7</text>
<text x="54" y="78.5">8</text>
<text x="119.4" y="81.7">1</text>
<text x="119.4" y="79.1">7</text>
<text x="119.4" y="89.3">5</text>
<text x="119.4" y="86.7">8</text>
<text x="54" y="98.2">2</text>
<text x="54" y="100.7">4</text>
<text x="54" y="103.3">1</text>
<text x="119.4" y="107.1">4</text>
<text x="23.5" y="108.3">5</text>
<text x="23.5" y="110.9">6</text>
<text x="54" y="108.3">3</text>
<text x="54" y="110.9">8</text>
<text x="119.4" y="109.6">2</text>
<text x="54" y="116">7</text>
<text x="94" y="114.7">3</text>
<text x="119.4" y="119.8">1</text>
<text x="119.4" y="114.7">6</text>
<text x="119.4" y="117.2">7</text>
<text x="119.4" y="124.8">8</text>
<text x="119.4" y="127.4">5</text>
</g>
</svg>
